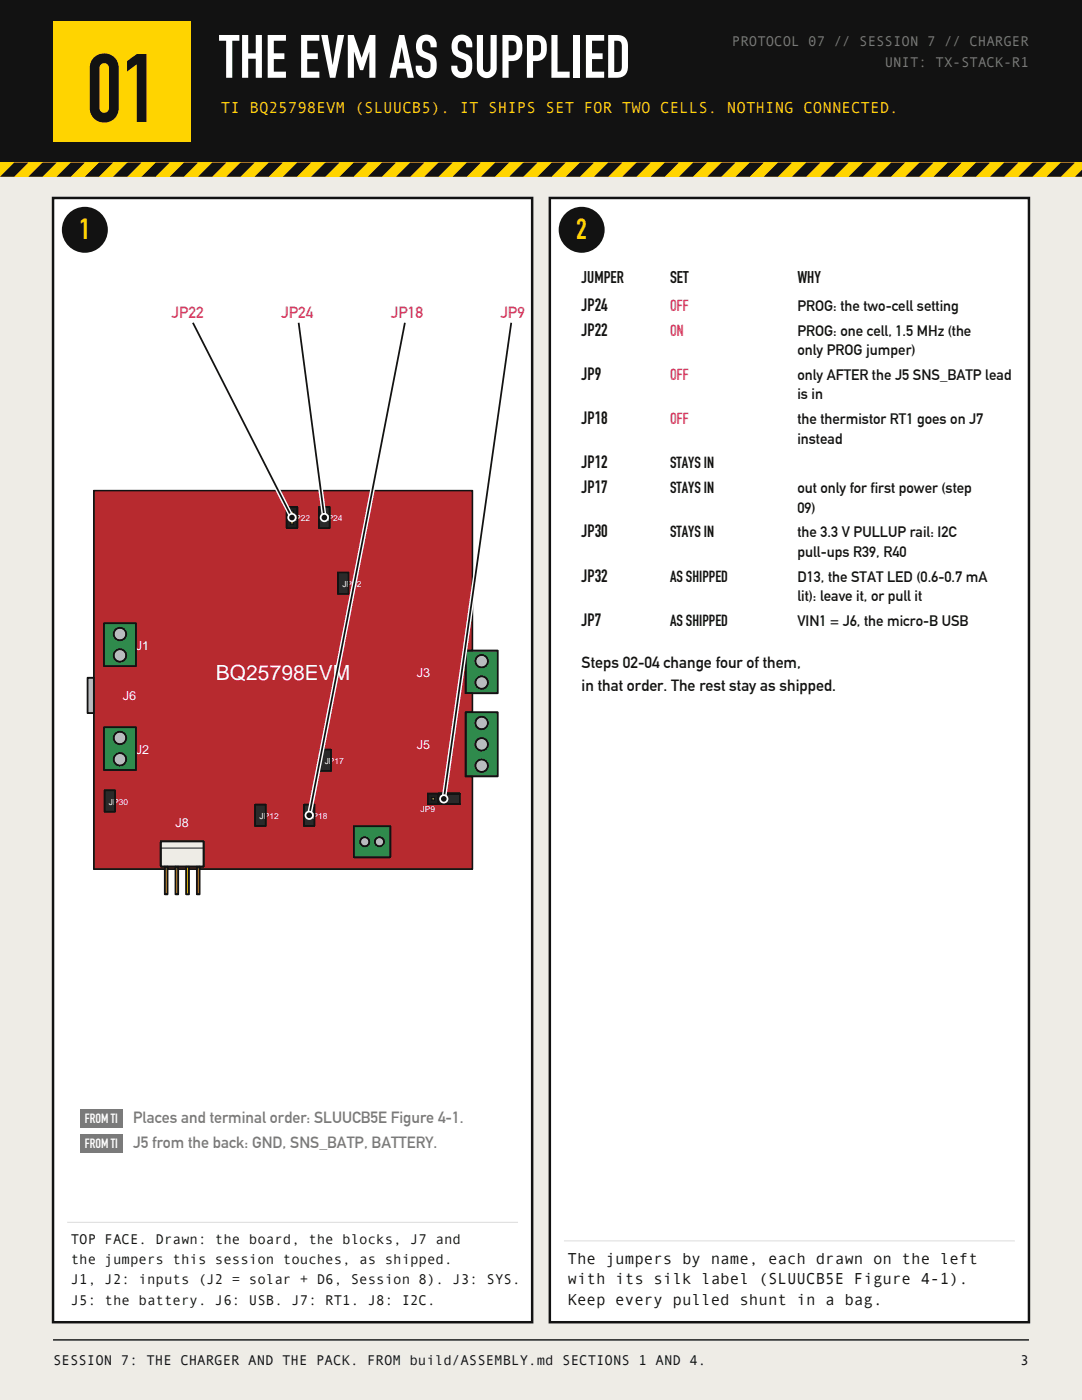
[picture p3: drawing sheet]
<svg xmlns="http://www.w3.org/2000/svg" width="216mm" height="279mm" viewBox="0 0 216 279" stroke-linecap="round" stroke-linejoin="round" font-family="sans-serif">
<path d="M0 0h215.9v279.4h-215.9z" fill-rule="evenodd" fill="#eeece6"/>
<path d="M0 0h215.9v32.5h-215.9z" fill-rule="evenodd" fill="#121212"/>
<g fill="#ffd400">
<path d="M10.6 4.2h27.5v24h-27.5z" fill-rule="evenodd"/>
<path d="M0 32.5h215.9v2.8h-215.9z" fill-rule="evenodd"/>
</g>
<path d="M0 32.5v2.8" fill="none" stroke="#121212" stroke-width=".2"/>
<g fill="#121212">
<path d="M2.8 32.5h2.8l-2.8 2.8h-2.8z" fill-rule="evenodd"/>
<path d="M8.5 32.5h2.8l-2.8 2.8h-2.9z" fill-rule="evenodd"/>
<path d="M14.1 32.5h2.8l-2.8 2.8h-2.8z" fill-rule="evenodd"/>
<path d="M19.8 32.5h2.8l-2.8 2.8h-2.9z" fill-rule="evenodd"/>
<path d="M25.4 32.5h2.8l-2.8 2.8h-2.8z" fill-rule="evenodd"/>
<path d="M31 32.5h2.9l-2.9 2.8h-2.8z" fill-rule="evenodd"/>
<path d="M36.7 32.5h2.8l-2.8 2.8h-2.8z" fill-rule="evenodd"/>
<path d="M42.3 32.5h2.9l-2.9 2.8h-2.8z" fill-rule="evenodd"/>
<path d="M48 32.5h2.8l-2.8 2.8h-2.8z" fill-rule="evenodd"/>
<path d="M53.6 32.5h2.8l-2.8 2.8h-2.8z" fill-rule="evenodd"/>
<path d="M59.3 32.5h2.8l-2.8 2.8h-2.9z" fill-rule="evenodd"/>
<path d="M62.1 35.3l2.8-2.8h2.8l-2.8 2.8z" fill-rule="evenodd"/>
<path d="M70.6 32.5h2.8l-2.8 2.8h-2.9z" fill-rule="evenodd"/>
<path d="M76.2 32.5h2.8l-2.8 2.8h-2.8z" fill-rule="evenodd"/>
<path d="M81.8 32.5h2.9l-2.9 2.8h-2.8z" fill-rule="evenodd"/>
<path d="M87.5 32.5h2.8l-2.8 2.8h-2.8z" fill-rule="evenodd"/>
<path d="M93.1 32.5h2.9l-2.9 2.8h-2.8z" fill-rule="evenodd"/>
<path d="M98.8 32.5h2.8l-2.8 2.8h-2.8z" fill-rule="evenodd"/>
<path d="M104.4 32.5h2.8l-2.8 2.8h-2.8z" fill-rule="evenodd"/>
<path d="M110.1 32.5h2.8l-2.8 2.8h-2.9z" fill-rule="evenodd"/>
<path d="M115.7 32.5h2.8l-2.8 2.8h-2.8z" fill-rule="evenodd"/>
<path d="M121.4 32.5h2.8l-2.8 2.8h-2.9z" fill-rule="evenodd"/>
<path d="M127 32.5h2.8l-2.8 2.8h-2.8z" fill-rule="evenodd"/>
<path d="M132.6 32.5h2.9l-2.9 2.8h-2.8z" fill-rule="evenodd"/>
<path d="M138.3 32.5h2.8l-2.8 2.8h-2.8z" fill-rule="evenodd"/>
<path d="M143.9 32.5h2.9l-2.9 2.8h-2.8z" fill-rule="evenodd"/>
<path d="M149.6 32.5h2.8l-2.8 2.8h-2.8z" fill-rule="evenodd"/>
<path d="M155.2 32.5h2.8l-2.8 2.8h-2.8z" fill-rule="evenodd"/>
<path d="M160.9 32.5h2.8l-2.8 2.8h-2.9z" fill-rule="evenodd"/>
<path d="M166.5 32.5h2.8l-2.8 2.8h-2.8z" fill-rule="evenodd"/>
<path d="M172.2 32.5h2.8l-2.8 2.8h-2.9z" fill-rule="evenodd"/>
<path d="M177.8 32.5h2.8l-2.8 2.8h-2.8z" fill-rule="evenodd"/>
<path d="M183.4 32.5h2.9l-2.9 2.8h-2.8z" fill-rule="evenodd"/>
<path d="M189.1 32.5h2.8l-2.8 2.8h-2.8z" fill-rule="evenodd"/>
<path d="M194.7 32.5h2.9l-2.9 2.8h-2.8z" fill-rule="evenodd"/>
<path d="M200.4 32.5h2.8l-2.8 2.8h-2.8z" fill-rule="evenodd"/>
<path d="M206 32.5h2.8l-2.8 2.8h-2.8z" fill-rule="evenodd"/>
<path d="M211.7 32.5h2.8l-2.8 2.8h-2.9z" fill-rule="evenodd"/>
<path d="M215.9 32.5v2.8h-1.4z" fill-rule="evenodd"/>
</g>
<path d="M10.6 267.4h194.7" fill="none" stroke="#121212" stroke-width=".28"/>
<path d="M10.6 39.5h95.6v224.4h-95.6z" fill-rule="evenodd" fill="#fff" stroke="#121212" stroke-width=".49"/>
<path d="M13.4 243.9h90" fill="none" stroke="#ddd" stroke-width=".21"/>
<circle cx="16.9" cy="45.9" r="4.6" fill="#121212"/>
<path d="M18.7 97.9h75.6v31.9h-1.4v8.6h1.4v3.8h-1.4v12.7h1.4v18.5h-54.5v-.5h.8v-5h-8.5v5h.8v.5h-14.2zM20.7 124.4v8.5h6.4v-8.5zM20.7 145.1v8.6h6.4v-8.6zM70.6 164.9v6.2h7.3v-6.2zM85.4 158.4v2.1h6.4v-2.1zM50.9 160.6v4.2h2.1v-4.2zM63.9 149.6v4.2h2.1v-4.2zM60.6 160.6v4.2h2.1v-4.2zM57.2 101.2v4.2h2.1v-4.2zM63.7 101.2v4.2h2.1v-4.2zM20.9 157.7v4.3h2.1v-4.3zM67.4 114.2v4.3h2.1v-4.3zM33.4 172.9h1.6v.5h-1.6zM35.6 172.9h1.6v.5h-1.6zM37.7 172.9h1.6v.5h-1.6z" fill-rule="evenodd" fill="#b72a2f" stroke="#b72a2f" stroke-width=".2"/>
<path d="M17.5 135.3h1.2v7h-1.2zM22.7 130.8a1.26 1.26 0 0 1 2.5 0 1.26 1.26 0 0 1-2.5 0zM22.7 126.5a1.26 1.26 0 0 1 2.5 0 1.26 1.26 0 0 1-2.5 0zM22.7 151.5a1.26 1.26 0 0 1 2.5 0 1.26 1.26 0 0 1-2.5 0zM22.7 147.3a1.26 1.26 0 0 1 2.5 0 1.26 1.26 0 0 1-2.5 0zM94.8 136.2a1.3 1.3 0 0 1 2.6 0 1.3 1.3 0 0 1-2.6 0zM94.8 132a1.3 1.3 0 0 1 2.6 0 1.3 1.3 0 0 1-2.6 0zM94.8 152.8a1.3 1.3 0 0 1 2.6 0 1.3 1.3 0 0 1-2.6 0zM94.8 148.5a1.3 1.3 0 0 1 2.6 0 1.3 1.3 0 0 1-2.6 0zM94.8 144.3a1.3 1.3 0 0 1 2.6 0 1.3 1.3 0 0 1-2.6 0zM71.9 168a.92 .92 0 0 1 1.8 0 .92 .92 0 0 1-1.8 0zM74.8 168a.92 .92 0 0 1 1.8 0 .92 .92 0 0 1-1.8 0z" fill-rule="evenodd" fill="#b9bcc0" stroke="#b9bcc0" stroke-width=".2"/>
<path d="M20.7 124.4h6.4v8.5h-6.4zM22.7 130.8a1.26 1.26 0 0 0 2.5 0 1.26 1.26 0 0 0-2.5 0zM22.7 126.5a1.26 1.26 0 0 0 2.5 0 1.26 1.26 0 0 0-2.5 0zM20.7 145.1h6.4v8.6h-6.4zM22.7 151.5a1.26 1.26 0 0 0 2.5 0 1.26 1.26 0 0 0-2.5 0zM22.7 147.3a1.26 1.26 0 0 0 2.5 0 1.26 1.26 0 0 0-2.5 0zM92.9 129.8h6.4v8.6h-6.4zM94.8 136.2a1.3 1.3 0 0 0 2.6 0 1.3 1.3 0 0 0-2.6 0zM94.8 132a1.3 1.3 0 0 0 2.6 0 1.3 1.3 0 0 0-2.6 0zM92.9 142.2h6.4v12.7h-6.4zM94.8 152.8a1.3 1.3 0 0 0 2.6 0 1.3 1.3 0 0 0-2.6 0zM94.8 148.5a1.3 1.3 0 0 0 2.6 0 1.3 1.3 0 0 0-2.6 0zM94.8 144.3a1.3 1.3 0 0 0 2.6 0 1.3 1.3 0 0 0-2.6 0zM70.6 164.9h7.3v6.2h-7.3zM71.9 168a.92 .92 0 0 0 1.8 0 .92 .92 0 0 0-1.8 0zM74.8 168a.92 .92 0 0 0 1.8 0 .92 .92 0 0 0-1.8 0z" fill-rule="evenodd" fill="#2f8a4c" stroke="#2f8a4c" stroke-width=".2"/>
<path d="M32.1 169.3h8.5v3.6h-8.5zM32.1 167.9h8.5v1.4h-8.5z" fill-rule="evenodd" fill="#f2eee4" stroke="#f2eee4" stroke-width=".2"/>
<path d="M32.9 172.9h.5v5.6h-.5zM35 172.9h.6v5.6h-.6zM37.2 172.9h.5v5.6h-.5zM39.3 172.9h.5v5.6h-.5zM86.2 159.2h.5v.5h-.5zM58 104.1h.5v.5h-.5zM58 102h.5v.5h-.5z" fill-rule="evenodd" fill="#d9ae3f" stroke="#d9ae3f" stroke-width=".2"/>
<path d="M85.4 158.4h2.1v2.1h-2.1zM86.2 159.2v.5h.5v-.5zM87.5 160.5h4.3zM87.5 158.4h4.3zM57.2 101.2h2.1v4.2h-2.1zM58 104.1v.5h.5v-.5zM58 102v.5h.5v-.5z" fill-rule="evenodd" fill="#1e1e1e" stroke="#1e1e1e" stroke-width=".2"/>
<path d="M87.5 158.4h4.3v2.1h-4.3zM50.9 160.6h2.1v4.2h-2.1zM63.9 149.6h2.1v4.2h-2.1zM60.6 160.6h2.1v4.2h-2.1zM63.7 101.2h2.1v4.2h-2.1zM20.9 157.7h2.1v4.3h-2.1zM67.4 114.2h2.1v4.3h-2.1z" fill-rule="evenodd" fill="#2a2a2a" stroke="#2a2a2a" stroke-width=".2"/>
<g fill="none" stroke="#121212" stroke-width=".2">
<path d="M57.2 101.2h2.1v4.2h-2.1zM58 102h.5v.5h-.5zM58 104.1h.5v.5h-.5zM63.7 101.2h2.1v4.2h-2.1zM65.8 101.2v4.2M67.4 114.2h2.2v4.3h-2.2zM69.5 114.2v4.3M18.7 135.3h-1.2v7h1.2M20.7 124.4h6.4v8.5h-6.4zM92.9 129.8h6.4v8.6h-6.4zM94.3 129.8v-31.9h-75.6v75.5h14.2M94.3 138.4v3.8"/>
<path d="M20.7 145.1h6.4v8.6h-6.4zM20.9 157.7h2.1v4.3h-2.1zM23 157.7v4.3M63.9 149.6h2.1v4.2h-2.1zM85.4 158.4h6.4v2.1h-6.4zM86.2 159.2h.5v.5h-.5zM87.5 158.4v2.1M92.9 142.2h6.4v12.7h-6.4zM94.3 154.9v18.5h-54.5M32.1 167.9h8.5v5h-8.5zM32.1 169.3h8.5M32.9 172.9v5.6h.5v-5.6"/>
<path d="M33.4 173.4h1.6M35 172.9v5.6h.6v-5.6M35.6 173.4h1.6M37.2 172.9v5.6h.5v-5.6M37.7 173.4h1.6M39.3 172.9v5.6h.5v-5.6M50.9 160.6h2.1v4.2h-2.1zM50.9 160.6v4.2M60.6 160.6h2.1l.1 4.2h-2.2zM60.6 160.6v4.2M70.6 164.9h7.3v6.2h-7.3z"/>
<circle cx="23.9" cy="130.8" r="1.26"/>
<circle cx="23.9" cy="126.5" r="1.26"/>
<circle cx="96.1" cy="132" r="1.26"/>
<circle cx="96.1" cy="136.2" r="1.26"/>
<circle cx="23.9" cy="151.5" r="1.26"/>
<circle cx="23.9" cy="147.3" r="1.26"/>
<circle cx="96.1" cy="144.3" r="1.26"/>
<circle cx="96.1" cy="148.5" r="1.26"/>
<circle cx="96.1" cy="152.8" r="1.26"/>
<circle cx="72.8" cy="168" r=".92"/>
<circle cx="75.7" cy="168" r=".92"/>
</g>
<path d="M18.7 97.9h75.6v31.9h-1.4v8.6h1.4v3.8h-1.4v12.7h1.4v18.5h-54.5v-.5h.8v-5h-8.5v5h.8v.5h-14.2zM33.4 172.9h1.6v.5h-1.6zM35.6 172.9h1.6v.5h-1.6zM37.7 172.9h1.6v.5h-1.6z" fill="none" stroke="#121212" stroke-width=".32"/>
<g fill="none" stroke="#121212" stroke-width=".36">
<path d="M57.2 101.2h2.1v4.2h-2.1zM63.7 101.2h2.1v4.2h-2.1zM67.4 114.2h2.1v4.3h-2.1zM17.5 135.3h1.2v7h-1.2zM20.7 124.4h6.4v8.5h-6.4zM92.9 129.8h6.4v8.6h-6.4zM20.7 145.1h6.4v8.6h-6.4zM20.9 157.7h2.1v4.3h-2.1zM63.9 149.6h2.1v4.2h-2.1zM85.4 158.4h6.4h-4.3v2.1h4.3h-6.4zM87.5 158.4h4.3v2.1h-4.3zM92.9 142.2h6.4v12.7h-6.4z"/>
<path d="M32.1 167.9h8.5v5h-8.5zM32.9 172.9h.5v5.6h-.5zM35 172.9h.6v5.6h-.6zM37.2 172.9h.5v5.6h-.5zM39.3 172.9h.5v5.6h-.5zM50.9 160.6h2.1v4.2h-2.1zM60.6 160.6h2.1v4.2h-2.1zM70.6 164.9h7.3v6.2h-7.3z"/>
<circle cx="23.9" cy="126.5" r="1.26"/>
<circle cx="23.9" cy="130.8" r="1.26"/>
<circle cx="96.1" cy="136.2" r="1.26"/>
<circle cx="96.1" cy="132" r="1.26"/>
<circle cx="23.9" cy="147.3" r="1.26"/>
<circle cx="23.9" cy="151.5" r="1.26"/>
<circle cx="96.1" cy="144.3" r="1.26"/>
<circle cx="96.1" cy="148.5" r="1.26"/>
<circle cx="96.1" cy="152.8" r="1.26"/>
<circle cx="72.8" cy="168" r=".92"/>
<circle cx="75.7" cy="168" r=".92"/>
</g>
<path d="M33.3 60.3h8.3v4.1h-8.3z" fill-rule="evenodd" fill="#fff"/>
<path d="M38.5 64.4l19.8 38.9" fill="none" stroke="#fff" stroke-width=".92" stroke-linecap="butt"/>
<path d="M38.5 64.4l19.8 38.9" fill="none" stroke="#121212" stroke-width=".35"/>
<circle cx="58.3" cy="103.3" r=".92" fill="#fff"/>
<circle cx="58.3" cy="103.3" r=".56" fill="#121212"/>
<path d="M55.2 60.3h8.3v4.1h-8.3z" fill-rule="evenodd" fill="#fff"/>
<path d="M59.6 64.4l5.1 38.9" fill="none" stroke="#fff" stroke-width=".92" stroke-linecap="butt"/>
<path d="M59.6 64.4l5.1 38.9" fill="none" stroke="#121212" stroke-width=".35"/>
<circle cx="64.7" cy="103.3" r=".92" fill="#fff"/>
<circle cx="64.7" cy="103.3" r=".56" fill="#121212"/>
<path d="M77 60.3h8.3v4.1h-8.3z" fill-rule="evenodd" fill="#fff"/>
<path d="M80.8 64.4l-19.1 98.3" fill="none" stroke="#fff" stroke-width=".92" stroke-linecap="butt"/>
<path d="M80.8 64.4l-19.1 98.3" fill="none" stroke="#121212" stroke-width=".35"/>
<circle cx="61.7" cy="162.7" r=".92" fill="#fff"/>
<circle cx="61.7" cy="162.7" r=".56" fill="#121212"/>
<path d="M98.9 60.3h6.8v4.1h-6.8z" fill-rule="evenodd" fill="#fff"/>
<path d="M102 64.4l-13.4 95" fill="none" stroke="#fff" stroke-width=".92" stroke-linecap="butt"/>
<path d="M102 64.4l-13.4 95" fill="none" stroke="#121212" stroke-width=".35"/>
<circle cx="88.6" cy="159.4" r=".92" fill="#fff"/>
<circle cx="88.6" cy="159.4" r=".56" fill="#121212"/>
<g fill="#7a7a7a">
<path d="M16 221.4h8.5v3.7h-8.5z" fill-rule="evenodd"/>
<path d="M16 226.3h8.5v3.7h-8.5z" fill-rule="evenodd"/>
</g>
<path d="M109.7 39.5h95.6v224.4h-95.6z" fill-rule="evenodd" fill="#fff" stroke="#121212" stroke-width=".49"/>
<path d="M112.5 247.6h90" fill="none" stroke="#ddd" stroke-width=".21"/>
<circle cx="116.1" cy="45.9" r="4.6" fill="#121212"/>
<text font-size="19" fill="#121212" x="17.3" y="24.3">01</text>
<text font-size="12" fill="#fff" x="43.7" y="15.5">THE EVM AS SUPPLIED</text>
<g font-size="5.7" fill="#ffd400">
<text x="15.9" y="47.8">1</text>
<text x="115" y="47.8">2</text>
</g>
<text font-size="4.2" fill="#fff" x="43.1" y="135.7">BQ25798EVM</text>
<g font-size="3.5" fill="#121212">
<text x="116.1" y="62.1">JP24</text>
<text x="116.1" y="67">JP22</text>
<text x="116.1" y="75.8">JP9</text>
<text x="116.1" y="84.7">JP18</text>
<text x="116.1" y="93.5">JP12</text>
<text x="116.1" y="98.4">JP17</text>
<text x="116.1" y="107.2">JP30</text>
<text x="116.1" y="116.1">JP32</text>
<text x="116.1" y="124.9">JP7</text>
</g>
<g font-size="3.4" fill="#121212">
<text x="116.1" y="56.4">JUMPER</text>
<text x="133.7" y="56.4">SET</text>
<text x="159.1" y="56.4">WHY</text>
</g>
<text font-size="3.2" fill="#ffd400" x="44.1" y="22.6">TI BQ25798EVM (SLUUCB5). IT SHIPS SET FOR TWO CELLS. NOTHING CONNECTED.</text>
<g font-size="3.2" fill="#ff2e88">
<text x="34.2" y="63.5">JP22</text>
<text x="56.1" y="63.5">JP24</text>
<text x="78" y="63.5">JP18</text>
<text x="99.8" y="63.5">JP9</text>
<text x="133.7" y="62.1">OFF</text>
<text x="133.7" y="67">ON</text>
<text x="133.7" y="75.8">OFF</text>
<text x="133.7" y="84.7">OFF</text>
</g>
<g font-size="3.2" fill="#121212">
<text x="133.7" y="93.5">STAYS IN</text>
<text x="133.7" y="98.4">STAYS IN</text>
<text x="133.7" y="107.2">STAYS IN</text>
<text x="133.7" y="116.1">AS SHIPPED</text>
<text x="133.7" y="124.9">AS SHIPPED</text>
<text x="116.1" y="133.3">Steps 02-04 change four of them,</text>
<text x="116.1" y="137.9">in that order. The rest stay as shipped.</text>
<text x="113.2" y="252.2">The jumpers by name, each drawn on the left</text>
<text x="113.2" y="256.3">with its silk label (SLUUCB5E Figure 4-1).</text>
<text x="113.2" y="260.3">Keep every pulled shunt in a bag.</text>
</g>
<g font-size="3.2" fill="#7a7a7a">
<text x="26.6" y="224.2">Places and terminal order: SLUUCB5E Figure 4-1.</text>
<text x="26.6" y="229.1">J5 from the back: GND, SNS_BATP, BATTERY.</text>
</g>
<g font-size="3" fill="#121212">
<text x="159.1" y="62.1">PROG: the two-cell setting</text>
<text x="159.1" y="67">PROG: one cell, 1.5 MHz (the</text>
<text x="159.1" y="70.9">only PROG jumper)</text>
<text x="159.1" y="75.8">only AFTER the J5 SNS_BATP lead</text>
<text x="159.1" y="79.7">is in</text>
<text x="159.1" y="84.7">the thermistor RT1 goes on J7</text>
<text x="159.1" y="88.5">instead</text>
<text x="159.1" y="98.4">out only for first power (step</text>
<text x="159.1" y="102.3">09)</text>
<text x="159.1" y="107.2">the 3.3 V PULLUP rail: I2C</text>
<text x="159.1" y="111.1">pull-ups R39, R40</text>
<text x="159.1" y="116.1">D13, the STAT LED (0.6-0.7 mA</text>
<text x="159.1" y="119.9">lit): leave it, or pull it</text>
<text x="159.1" y="124.9">VIN1 = J6, the micro-B USB</text>
</g>
<g font-size="2.8" fill="#7a7a7a">
<text x="146" y="9.2">PROTOCOL 07 // SESSION 7 // CHARGER</text>
<text x="176.5" y="13.4">UNIT: TX-STACK-R1</text>
</g>
<g font-size="2.8" fill="#121212">
<text x="14.1" y="248.2">TOP FACE. Drawn: the board, the blocks, J7 and</text>
<text x="14.1" y="252.2">the jumpers this session touches, as shipped.</text>
<text x="14.1" y="256.3">J1, J2: inputs (J2 = solar + D6, Session 8). J3: SYS.</text>
<text x="14.1" y="260.3">J5: the battery. J6: USB. J7: RT1. J8: I2C.</text>
<text x="10.6" y="272.3">SESSION 7: THE CHARGER AND THE PACK. FROM build/ASSEMBLY.md SECTIONS 1 AND 4.</text>
<text x="203.6" y="272.3">3</text>
</g>
<g font-size="2.6" fill="#fff">
<text x="16.9" y="224.2">FROM TI</text>
<text x="16.9" y="229.1">FROM TI</text>
</g>
<g font-size="2.5" fill="#fff">
<text x="27.1" y="129.7">J1</text>
<text x="83.2" y="135.1">J3</text>
<text x="24.5" y="139.8">J6</text>
<text x="83.2" y="149.6">J5</text>
<text x="27.1" y="150.4">J2</text>
<text x="35" y="165.1">J8</text>
</g>
<g font-size="1.7" fill="#fff">
<text x="58.1" y="104">JP22</text>
<text x="64.5" y="104">JP24</text>
<text x="68.3" y="117.1">JP32</text>
<text x="64.8" y="152.5">JP17</text>
<text x="21.7" y="160.6">JP30</text>
<text x="51.8" y="163.5">JP12</text>
<text x="61.5" y="163.5">JP18</text>
<text x="83.9" y="162.1">JP9</text>
</g>
</svg>
